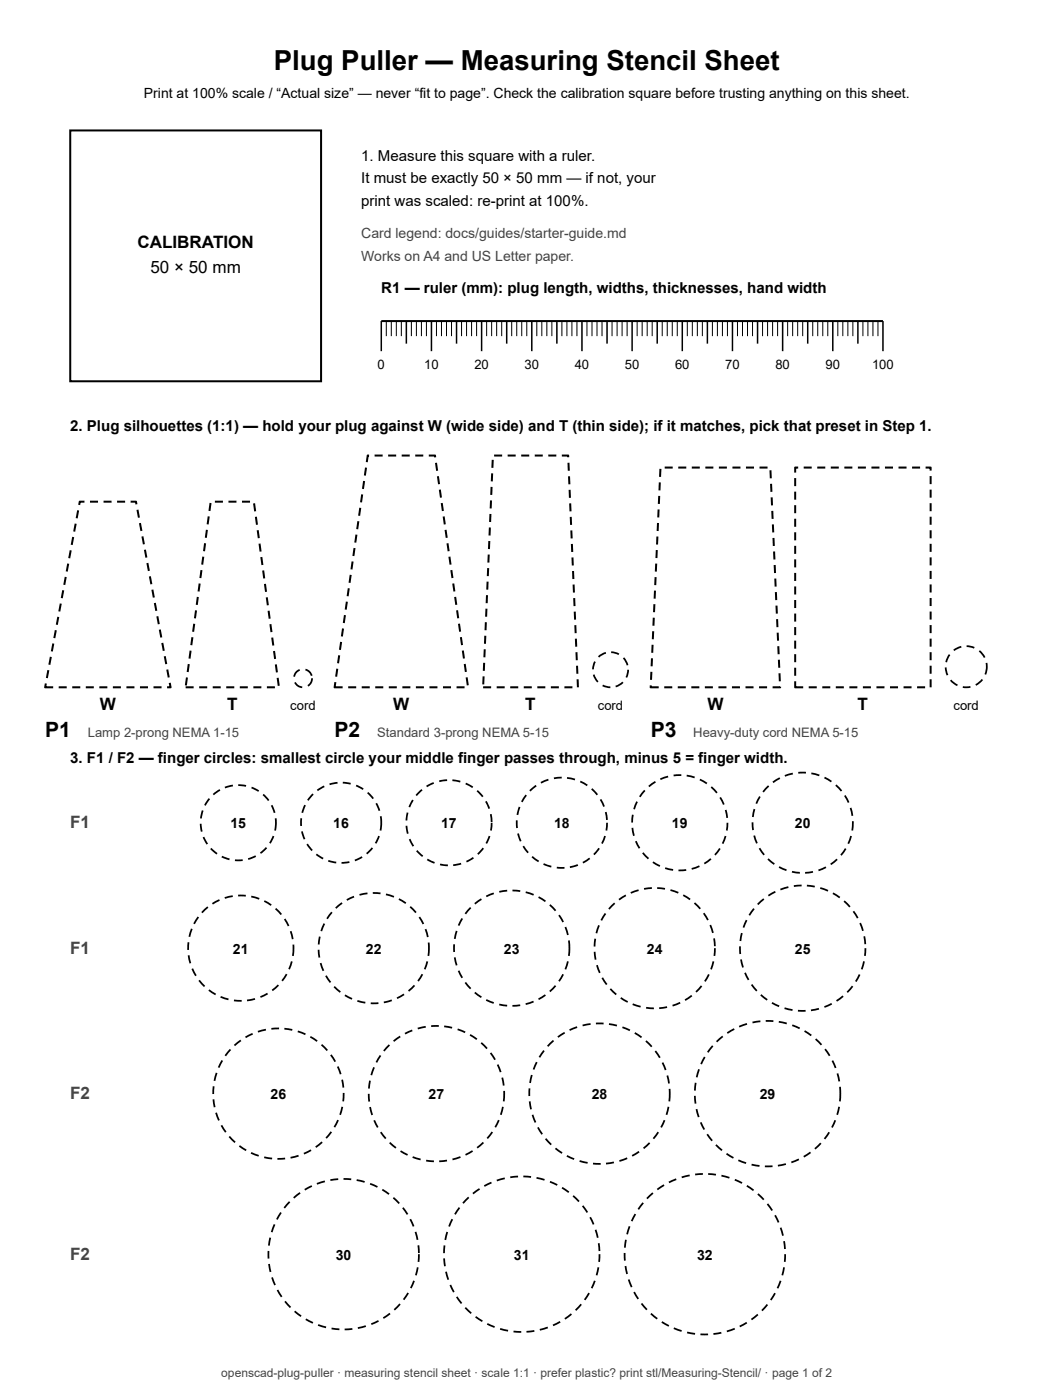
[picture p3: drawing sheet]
<svg xmlns="http://www.w3.org/2000/svg" width="210mm" height="279mm" viewBox="0 0 210 279" stroke-linecap="round" stroke-linejoin="round" font-family="sans-serif">
<path d="M14 26h50v50h-50zM76 64h100" fill="none" stroke="#000" stroke-width=".4"/>
<g fill="none" stroke="#000" stroke-width=".3">
<path d="M76 64v6M81 64v4.5M86 64v6M91 64v4.5M96 64v6M101 64v4.5M106 64v6M111 64v4.5M116 64v6M121 64v4.5M126 64v6M131 64v4.5"/>
<path d="M136 64v6M141 64v4.5M146 64v6M151 64v4.5M156 64v6M161 64v4.5M166 64v6M171 64v4.5M176 64v6"/>
</g>
<g fill="none" stroke="#000" stroke-width=".2">
<path d="M77 64v3M78 64v3M79 64v3M80 64v3M82 64v3M83 64v3M84 64v3M85 64v3M87 64v3M88 64v3M89 64v3M90 64v3"/>
<path d="M92 64v3M93 64v3M94 64v3M95 64v3M97 64v3M98 64v3M99 64v3M100 64v3M102 64v3M103 64v3M104 64v3M105 64v3"/>
<path d="M107 64v3M108 64v3M109 64v3M110 64v3M112 64v3M113 64v3M114 64v3M115 64v3M117 64v3M118 64v3M119 64v3M120 64v3"/>
<path d="M122 64v3M123 64v3M124 64v3M125 64v3M127 64v3M128 64v3M129 64v3M130 64v3M132 64v3M133 64v3M134 64v3M135 64v3"/>
<path d="M137 64v3M138 64v3M139 64v3M140 64v3M142 64v3M143 64v3M144 64v3M145 64v3M147 64v3M148 64v3M149 64v3M150 64v3"/>
<path d="M152 64v3M153 64v3M154 64v3M155 64v3M157 64v3M158 64v3M159 64v3M160 64v3M162 64v3M163 64v3M164 64v3M165 64v3"/>
<path d="M167 64v3M168 64v3M169 64v3M170 64v3M172 64v3M173 64v3M174 64v3M175 64v3"/>
</g>
<g fill="#000">
<path d="M11.7 136.8h1.6v.4h-1.6zM14.4 136.8h1.6v.4h-1.6zM17.1 136.8h1.6v.4h-1.6zM19.8 136.8h1.6v.4h-1.6zM22.5 136.8h1.6v.4h-1.6zM25.2 136.8h1.6v.4h-1.6zM27.9 136.8h1.6v.4h-1.6zM30.6 136.8h1.6v.4h-1.6zM33.6 136.2l.4-.1 .2 .9-.1 .2h-.8v-.4h.7v.2h-.2zM33.1 133.5l.4-.1 .3 1.6-.4 .1zM32.6 130.8h.4l.3 1.5-.4 .1zM32.2 128.2l.3-.1 .3 1.6-.4 .1zM31.7 125.5h.4l.2 1.5-.3 .1zM31.2 122.9l.4-.1 .2 1.6-.3 .1zM30.7 120.2h.4l.3 1.5-.4 .1zM30.2 117.6l.4-.1 .3 1.6h-.4zM29.7 114.9l.4-.1 .3 1.6-.4 .1zM29.2 112.3l.4-.1 .3 1.6h-.4zM28.7 109.6l.4-.1 .3 1.6-.4 .1zM28.2 107l.4-.1 .3 1.6h-.4zM27.7 104.3l.4-.1 .3 1.6-.4 .1zM27.2 101.6h.4l.3 1.5-.4 .1zM26 99.8h1.2l.2 .7-.4 .1-.1-.6h.2v.2h-1.1zM23.3 99.8h1.6v.4h-1.6zM20.6 99.8h1.6v.4h-1.6zM17.9 99.8h1.6v.4h-1.6zM15.8 99.8h1v.4h-.9v-.2h.2l-.1 .7-.4-.1zM15.4 101.7l.4 .1-.3 1.5h-.4zM14.9 104.3l.4 .1-.3 1.6-.4-.1zM14.4 107l.4 .1-.3 1.6-.4-.1zM13.9 109.7h.4l-.3 1.6-.4-.1zM13.4 112.3l.4 .1-.3 1.6-.4-.1zM12.9 115h.4l-.3 1.6-.4-.1zM12.4 117.6l.4 .1-.3 1.6-.4-.1zM11.9 120.3h.4l-.3 1.6-.4-.1zM11.4 122.9l.4 .1-.3 1.6-.4-.1zM10.9 125.6l.4 .1-.3 1.5h-.4zM10.4 128.2l.4 .1-.3 1.6-.4-.1zM9.9 130.9l.4 .1-.3 1.5h-.4zM9.4 133.5l.4 .1-.3 1.6-.4-.1zM8.9 136.2l.4 .1-.1 .7h-.2v-.2h1.6v.4h-1.7z"/>
<path d="M39.7 136.8h1.6v.4h-1.6zM42.4 136.8h1.6v.4h-1.6zM45.1 136.8h1.6v.4h-1.6zM47.8 136.8h1.6v.4h-1.6zM50.5 136.8h1.6v.4h-1.6zM53.2 136.8h1.6v.4h-1.6zM55.1 135.1h.4l.3 1.6h-.4zM54.8 132.5l.4-.1 .2 1.6-.4 .1zM54.4 129.8l.4-.1 .2 1.6-.4 .1zM54.1 127.1h.4l.2 1.5-.4 .1zM53.7 124.4h.4l.2 1.6h-.4zM53.3 121.8l.4-.1 .2 1.6-.3 .1zM53 119.1l.4-.1 .2 1.6-.4 .1zM52.6 116.4h.4l.2 1.5-.4 .1zM52.3 113.7h.4l.2 1.6h-.4zM51.9 111.1l.4-.1 .2 1.6h-.4zM51.5 108.4l.4-.1 .2 1.6-.4 .1zM51.2 105.7h.4l.2 1.5-.4 .1zM50.8 103h.4l.2 1.6h-.4zM50.4 100.4l.4-.1 .3 1.6h-.4zM48.2 99.8h1.6v.4h-1.6zM45.5 99.8h1.6v.4h-1.6zM42.8 99.8h1.6v.4h-1.6zM41.8 100.2l.4 .1-.3 1.6-.3-.1zM41.4 102.9l.4 .1-.2 1.5h-.4zM41 105.6h.4l-.2 1.6h-.4zM40.7 108.3h.4l-.2 1.6-.4-.1zM40.3 110.9l.4 .1-.2 1.6-.4-.1zM40 113.6l.4 .1-.3 1.6-.4-.1zM39.6 116.3h.4l-.2 1.6h-.4zM39.2 119h.4l-.2 1.6-.4-.1zM38.9 121.6l.4 .1-.2 1.6-.4-.1zM38.5 124.3l.4 .1-.2 1.6-.4-.1zM38.2 127h.3l-.2 1.6h-.4zM37.8 129.7h.4l-.2 1.6h-.4zM37.4 132.3l.4 .1-.2 1.6-.4-.1zM37.1 135l.4 .1-.3 1.6-.3-.1zM37 136.8h1.6v.4h-1.6z"/>
<path d="M58.6 136.1l.4-.2a1.53 1.53 0 0 0 1.3 .9l-.1 .4a1.87 1.87 0 0 1-1.6-1.1zM59 133.8l.7-.4 .1 .3a1.53 1.53 0 0 0-1 1.2h-.3zM60.9 133.3a1.86 1.86 0 0 1 1.4 1.4h-.3a1.53 1.53 0 0 0-1.2-1.1zM62 135.2h.4a1.87 1.87 0 0 1-.9 1.7l-.2-.3a1.53 1.53 0 0 0 .7-1.4z"/>
<path d="M69.4 136.8h1.6v.4h-1.6zM72.1 136.8h1.6v.4h-1.6zM74.8 136.8h1.6v.4h-1.6zM77.5 136.8h1.6v.4h-1.6zM80.2 136.8h1.6v.4h-1.6zM82.9 136.8h1.6v.4h-1.6zM85.6 136.8h1.6v.4h-1.6zM88.3 136.8h1.6v.4h-1.6zM91 136.8h1.6v.4h-1.6zM92.8 135h.4l.2 1.6h-.4zM92.4 132.4l.4-.1 .3 1.6-.4 .1zM92.1 129.7l.3-.1 .3 1.6-.4 .1zM91.7 127h.4l.2 1.6h-.4zM91.3 124.4l.4-.1 .2 1.6h-.4zM90.9 121.7l.4-.1 .2 1.6-.4 .1zM90.5 119h.4l.2 1.5-.3 .1zM90.1 116.3h.4l.3 1.6h-.4zM89.8 113.7l.4-.1 .2 1.6h-.4zM89.4 111l.4-.1 .2 1.6-.4 .1zM89 108.3h.4l.2 1.5-.4 .1zM88.6 105.6h.4l.2 1.6h-.4zM88.2 103l.4-.1 .3 1.6-.4 .1zM87.9 100.3l.3-.1 .3 1.6-.4 .1zM87.5 97.6h.4l.2 1.6h-.4zM87.1 95l.4-.1 .2 1.6h-.4zM86.7 92.3l.4-.1 .2 1.6-.4 .1zM85.5 90.6h1.3l.1 .5-.3 .1-.1-.4h.2v.2h-1.2zM82.8 90.6h1.6v.4h-1.6zM80.1 90.6h1.6v.4h-1.6zM77.4 90.6h1.6v.4h-1.6zM74.7 90.6h1.6v.4h-1.6zM73.2 90.6h.4v.4h-.3v-.2h.2l-.2 1.3h-.4zM72.8 93.2h.4l-.3 1.6h-.4zM72.4 95.9h.4l-.3 1.6-.4-.1zM72 98.5l.4 .1-.2 1.6-.4-.1zM71.6 101.2l.4 .1-.2 1.5h-.4zM71.2 103.9h.4l-.2 1.6h-.4zM70.8 106.5l.4 .1-.2 1.6-.4-.1zM70.5 109.2l.4 .1-.3 1.6-.4-.1zM70.1 111.9h.4l-.2 1.6h-.4zM69.7 114.6h.4l-.2 1.6-.4-.1zM69.3 117.2l.4 .1-.2 1.6-.4-.1zM68.9 119.9l.4 .1-.2 1.5h-.4zM68.6 122.6h.4l-.3 1.6h-.4zM68.2 125.3h.4l-.3 1.6-.4-.1zM67.8 127.9l.4 .1-.2 1.6-.4-.1zM67.4 130.6l.4 .1-.2 1.5h-.4zM67 133.3h.4l-.2 1.6h-.4zM66.6 135.9l.4 .1-.1 1h-.2v-.2h1.6v.4h-1.7l-.1-.2z"/>
<path d="M99 136.8h1.6v.4h-1.6zM101.7 136.8h1.6v.4h-1.6zM104.4 136.8h1.6v.4h-1.6zM107.1 136.8h1.6v.4h-1.6zM109.8 136.8h1.6v.4h-1.6zM112.5 136.8h1.6v.4h-1.6zM114.9 135.4h.4l.1 1.6h-.4zM114.8 132.7h.4l.1 1.6h-.4zM114.7 130h.4l.1 1.6h-.4zM114.6 127.3h.4l.1 1.6h-.4zM114.5 124.6h.4v1.6h-.4zM114.4 121.9h.4v1.6h-.4zM114.2 119.2h.4l.1 1.6h-.4zM114.1 116.5h.4l.1 1.6h-.4zM114 113.8h.4l.1 1.6h-.4zM113.9 111.1h.4l.1 1.6h-.4zM113.8 108.4h.4l.1 1.6h-.4zM113.7 105.7h.4v1.6h-.4zM113.6 103h.4v1.6h-.4zM113.5 100.3h.4v1.6h-.4zM113.3 97.6h.4l.1 1.6h-.4zM113.2 94.9h.4l.1 1.6h-.4zM113.1 92.2h.4l.1 1.6h-.4zM112 90.6h1.3l.2 .5h-.4l-.1-.3h.2v.2h-1.2zM109.3 90.6h1.6v.4h-1.6zM106.6 90.6h1.6v.4h-1.6zM103.9 90.6h1.6v.4h-1.6zM101.2 90.6h1.6v.4h-1.6zM98.5 90.6h1.6v.4h-1.6zM98 91.6l.4 .1-.1 1.6-.4-.1zM97.9 94.3l.4 .1-.1 1.6-.4-.1zM97.8 97l.4 .1-.1 1.6-.4-.1zM97.7 99.7l.4 .1-.1 1.6-.4-.1zM97.6 102.4l.4 .1-.1 1.6-.4-.1zM97.4 105.1l.4 .1v1.6l-.4-.1zM97.3 107.8l.4 .1v1.6l-.4-.1zM97.2 110.5h.4l-.1 1.6h-.4zM97.1 113.2h.4l-.1 1.6h-.4zM97 115.9h.4l-.1 1.6h-.4zM96.9 118.6h.4l-.1 1.6h-.4zM96.8 121.3h.4l-.1 1.6h-.4zM96.6 124h.4v1.6h-.4zM96.5 126.7h.4v1.6h-.4zM96.4 129.4h.4v1.6h-.4zM96.3 132.1h.4l-.1 1.6h-.4zM96.2 134.8h.4l-.1 1.6h-.4zM96.3 136.8h1.6v.4h-1.6z"/>
<path d="M122.7 136.7l1.3-.8 .3 .2-.9 .6-.6 .3zM120.2 136.5l1.5 .3v.4l-1.7-.4zM118.2 134.5l.3-.1 .8 1.4-.3 .2-.6-.8zM118.4 131.8l.3 .2-.3 1.4h-.4zM119.2 130.8l.5-.4 1-.4 .1 .3-1.4 .8zM121.8 129.8l1.6 .5-.1 .3-1.5-.4zM124.2 131.3l.2-.3 .6 .9 .3 .7-.4 .1zM125 133.5h.4l-.4 1.6-.3-.1z"/>
<path d="M132.4 136.8h1.6v.4h-1.6zM135.1 136.8h1.6v.4h-1.6zM137.8 136.8h1.6v.4h-1.6zM140.5 136.8h1.6v.4h-1.6zM143.2 136.8h1.6v.4h-1.6zM145.9 136.8h1.6v.4h-1.6zM148.6 136.8h1.6v.4h-1.6zM151.3 136.8h1.6v.4h-1.6zM154 136.8h1.5v.2h-.2l.4-.1v.1l-.2 .2h-1.5zM155.2 134.2h.4v1.6h-.4zM155.1 131.5h.4v1.6h-.4zM154.9 128.8h.4l.1 1.6h-.4zM154.8 126.1h.4l.1 1.6h-.4zM154.7 123.4h.4l.1 1.6h-.4zM154.6 120.7h.4v1.6h-.4zM154.5 118h.4v1.6h-.4zM154.3 115.3h.4l.1 1.6h-.4zM154.2 112.6h.4l.1 1.6h-.4zM154.1 109.9h.4l.1 1.6h-.4zM154 107.2h.4v1.6h-.4zM153.9 104.5h.4v1.6h-.4zM153.7 101.8h.4l.1 1.6h-.4zM153.6 99.1h.4l.1 1.6h-.4zM153.5 96.4h.4l.1 1.6h-.4zM153.4 93.8l.4-.1v1.6l-.4 .1zM151.4 93h1.6v.4h-1.6zM148.7 93h1.6v.4h-1.6zM146 93h1.6v.4h-1.6zM143.3 93h1.6v.4h-1.6zM140.6 93h1.6v.4h-1.6zM137.9 93h1.6v.4h-1.6zM135.2 93h1.6v.4h-1.6zM132.5 93h1.6v.4h-1.6zM131.4 93.4l.4 .1v1.6l-.4-.1zM131.3 96.1l.4 .1-.1 1.6-.4-.1zM131.2 98.8l.4 .1-.1 1.6-.4-.1zM131.1 101.5l.4 .1-.1 1.6-.4-.1zM131 104.2l.4 .1-.1 1.6-.4-.1zM130.8 106.9l.4 .1v1.6l-.4-.1zM130.7 109.6h.4l-.1 1.6h-.4zM130.6 112.3h.4l-.1 1.6h-.4zM130.5 115h.4l-.1 1.6h-.4zM130.4 117.7h.4l-.1 1.6h-.4zM130.2 120.4h.4v1.6h-.4zM130.1 123.1h.4l-.1 1.6h-.4zM130 125.8h.4l-.1 1.6h-.4zM129.9 128.5h.4l-.1 1.6h-.4zM129.8 131.2h.4l-.1 1.6h-.4zM129.6 133.9h.4v1.6h-.4zM129.5 136.6h.4v.4h-.2v-.2h1.6v.4h-1.7z"/>
<path d="M161.2 136.8h1.6v.4h-1.6zM163.9 136.8h1.6v.4h-1.6zM166.6 136.8h1.6v.4h-1.6zM169.3 136.8h1.6v.4h-1.6zM172 136.8h1.6v.4h-1.6zM174.7 136.8h1.6v.4h-1.6zM177.4 136.8h1.6v.4h-1.6zM180.1 136.8h1.6v.4h-1.6zM182.8 136.8h1.6v.4h-1.6zM185.3 135.4h.4v1.6h-.4zM185.3 132.7h.4v1.6h-.4zM185.3 130h.4v1.6h-.4zM185.3 127.3h.4v1.6h-.4zM185.3 124.6h.4v1.6h-.4zM185.3 121.9h.4v1.6h-.4zM185.3 119.2h.4v1.6h-.4zM185.3 116.5h.4v1.6h-.4zM185.3 113.8h.4v1.6h-.4zM185.3 111.1h.4v1.6h-.4zM185.3 108.4h.4v1.6h-.4zM185.3 105.7h.4v1.6h-.4zM185.3 103h.4v1.6h-.4zM185.3 100.3h.4v1.6h-.4zM185.3 97.6h.4v1.6h-.4zM185.3 94.9h.4v1.6h-.4zM184.5 93h1.1l.1 .8h-.4v-.6h.2v.2h-1zM181.8 93h1.6v.4h-1.6zM179.1 93h1.6v.4h-1.6zM176.4 93h1.6v.4h-1.6zM173.7 93h1.6v.4h-1.6zM171 93h1.6v.4h-1.6zM168.3 93h1.6v.4h-1.6zM165.6 93h1.6v.4h-1.6zM162.9 93h1.6v.4h-1.6zM160.2 93h1.6v.4h-1.6zM158.4 93.1l.7-.1v.4h-.6v-.2h.2v1h-.4zM158.3 95.3h.4v1.6h-.4zM158.3 98h.4v1.6h-.4zM158.3 100.7h.4v1.6h-.4zM158.3 103.4h.4v1.6h-.4zM158.3 106.1h.4v1.6h-.4zM158.3 108.8h.4v1.6h-.4zM158.3 111.5h.4v1.6h-.4zM158.3 114.2h.4v1.6h-.4zM158.3 116.9h.4v1.6h-.4zM158.3 119.6h.4v1.6h-.4zM158.3 122.3h.4v1.6h-.4zM158.3 125h.4v1.6h-.4zM158.3 127.7h.4v1.6h-.4zM158.3 130.4h.4v1.6h-.4zM158.3 133.1h.4v1.6h-.4zM158.3 135.8h.4v1.2h-.2v-.2h1.6v.4l-1.7-.1z"/>
<path d="M194.4 136.4l1.3-1.1 .2 .3-1.3 1.1zM191.9 136.8l1.5-.1 .1 .4h-1.6zM189.4 135.7l.2-.2 1.3 .9-.1 .4zM188.3 133h.4l.3 1.5-.3 .2zM189.1 130.4l.3 .2-.6 1.4h-.4zM190 129.5l1.6-.8 .1 .4-1.5 .7zM192.7 128.6l1.6 .4-.2 .3-1.4-.3zM195.3 129.6l1.1 1.4-.3 .1-1-1.2zM196.5 132.2l.3-.1 .1 .5-.1 1.1-.2 .8-.4-.1 .3-1.1z"/>
<path d="M54.4 166.6l.3 .1-.8 1.5-.3-.2zM51.8 169.9l1.2-1.1 .2 .3-1.2 1.1zM49.4 171.1l1.5-.6 .2 .3-1.6 .6zM46.8 171.3h1.6v.3h-1.6zM44.3 170.6l1.5 .5-.1 .4-1.6-.6zM41.9 169.2l.3-.2 1.2 1-.2 .3zM40.4 166.9l.3-.1 .8 1.4-.3 .2zM39.8 164.2h.4l.2 1.5-.4 .1zM40.2 161.5l.4 .1-.4 1.6-.3-.1zM41.6 159.1l.3 .2-.9 1.3-.3-.1zM42.4 158.3l1.4-1 .1 .3-1.3 .9zM44.8 156.8l1.6-.4v.4l-1.5 .4zM47.5 156.3l1.6 .2-.1 .3-1.5-.1zM50.2 156.8l1.5 .7-.2 .3-1.4-.7zM52.6 158.2l1.1 1.3-.3 .2-1.1-1.2zM54 160.6l.3-.2 .6 1.6-.3 .1zM54.8 163.1h.3l.1 .3-.2 2.2-.3-.1z"/>
<path d="M75.4 166.6l.3 .1-.7 1.5-.3-.2zM74.1 168.9l.3 .2-1.2 1.2-.2-.3zM70.7 171.4l1.4-.7 .2 .3-1.5 .7zM68.1 171.8l1.5-.1 .1 .3-1.6 .2zM65.5 171.4l1.5 .4v.3l-1.6-.4zM63.2 170.1l1.3 .9-.2 .3-1.4-.9zM61.1 168.3l.3-.1 .9 1.2-.2 .3zM60 165.8l.4-.1 .5 1.5-.4 .2zM59.9 163.1h.3v1.5l-.3 .1zM60.7 160.4l.3 .2-.6 1.5-.3-.1zM62.3 158.2l.2 .2-1 1.2-.3-.2zM63.2 157.4l1.4-.8 .1 .3-1.3 .8zM65.6 156.2l1.7-.3v.3l-1.6 .3zM68.3 155.8l1.6 .3v.3l-1.6-.2zM71.1 156.4l1.4 .8-.2 .3-1.4-.8zM73.4 157.9l1.1 1.2-.2 .2-1.1-1.2zM74.8 160.2l.3-.2 .7 1.6-.3 .1zM75.7 162.7h.4v.3l.1 1.4-.2 1.2-.3-.1 .1-1.5z"/>
<path d="M97.4 166.6l.3 .1-.6 1.5-.3-.2zM96.2 169l.3 .2-1.1 1.2-.3-.3zM92.9 171.6l1.4-.8 .2 .3-1.5 .8zM90.3 172.3l1.6-.3 .1 .3-1.7 .3zM87.7 172.1l1.6 .2v.4l-1.6-.2zM85.3 171.2l1.4 .6-.1 .4-1.5-.7zM82.9 169.7l.3-.3 1.2 1.1-.3 .3zM81.5 167.3l.3-.1 .7 1.4-.2 .2zM80.8 164.6h.4l.3 1.5-.4 .1zM81.1 161.9l.3 .1-.2 1.6-.4-.1zM82.2 159.4l.3 .2-.7 1.4-.4-.2zM83.4 157.8l.6-.5 .2 .3-1.1 1.1-.3-.2zM84.9 156.6l1.5-.7 .1 .3-1.4 .7zM87.5 155.6l1.6-.3v.4l-1.5 .2zM90.2 155.4l1.6 .2-.1 .4-1.5-.3zM92.9 156l1.4 .8-.2 .3-1.3-.8zM95.2 157.5l1.2 1.2-.3 .2-1.1-1.2zM96.7 159.8l.3-.2 .7 1.5-.3 .1zM97.7 162.3l.3-.1 .2 1.6h-.4zM97.8 164h.4l-.2 1.6-.3-.1z"/>
<path d="M120.4 166.6l.4 .1-.7 1.5-.3-.1zM119.3 169l.3 .2-1.1 1.3-.2-.3zM116.1 171.8l1.3-.8 .2 .2-1.3 .9zM113.6 172.7l1.5-.4 .1 .3-1.6 .4zM111 172.8h1.5v.4l-1.5-.1zM108.4 172.1l1.5 .5v.3l-1.6-.5zM106.2 170.6l1.3 1-.2 .3-1.4-1zM104.2 168.8l.3-.2 .9 1.3-.3 .2zM103.1 166.2l.3-.1 .6 1.5-.4 .2zM102.8 163.5h.4v1.5l-.3 .1zM103.4 160.8l.3 .1-.4 1.6-.3-.1zM104.7 158.4l.3 .2-.8 1.3-.3-.1zM105.5 157.5l1.3-1 .2 .2-1.3 1.1zM107.7 155.9l1.6-.7 .1 .4-1.5 .6zM110.4 155l1.6-.2v.4l-1.6 .1zM113 154.9l1.7 .3-.1 .4-1.6-.4zM115.7 155.6l1.5 .8-.2 .3-1.4-.8zM118.1 157.1l1.1 1.2-.3 .2-1.1-1.1zM119.5 159.4l.3-.1 .8 1.4-.4 .1zM120.6 161.9l.3-.1 .3 1.6-.4 .1zM120.8 164h.4l-.2 1.6-.3-.1z"/>
<path d="M144.5 166.6l.3 .1-.6 1.5-.3-.1zM143.3 169l.3 .2-1 1.3-.2-.2zM140.3 172l1.3-.9 .2 .2-1.3 1zM137.8 173l1.5-.5 .2 .3-1.6 .6zM135.2 173.3l1.6-.1v.4l-1.6 .1zM132.6 172.9l1.6 .3-.1 .4-1.6-.4zM130.2 171.7l1.4 .8-.1 .3-1.5-.8zM128 170.1l.3-.2 1.1 1.1-.3 .3zM126.6 167.7l.3-.1 .7 1.4-.3 .2zM125.9 165h.3l.3 1.5-.3 .1zM126 162.4h.3l-.1 1.6h-.4zM126.8 159.7l.3 .2-.5 1.5-.4-.1zM128.4 157.4l.2 .3-.9 1.2-.3-.2zM129.2 156.6l1.4-.9 .1 .3-1.3 .9zM131.5 155.2l1.6-.6 .1 .4-1.5 .5zM134.2 154.4l1.6-.1v.4l-1.5 .1zM136.9 154.4l1.6 .4-.1 .3-1.6-.3zM139.6 155.2l1.4 .8-.2 .3-1.4-.8zM141.9 156.7l1.1 1.2-.2 .3-1.1-1.2zM143.4 159l.3-.1 .7 1.4-.3 .1zM144.5 161.5l.3-.1 .3 1.6-.3 .1zM144.8 164h.4l-.2 1.6-.3-.1z"/>
<path d="M169.5 166.6l.3 .1-.6 1.6-.3-.2zM168.4 169.1l.3 .1-.9 1.4-.3-.2zM165.5 172.2l1.2-1 .3 .2-1.3 1zM163.1 173.3l1.4-.6 .2 .3-1.5 .7zM160.5 173.8l1.5-.2 .1 .4-1.6 .2zM157.9 173.6l1.5 .2v.4l-1.6-.3zM155.4 172.7l1.4 .6-.1 .3-1.5-.6zM153.2 171.1l1.2 1-.2 .3-1.2-1.1zM151.2 169.2l.3-.2 .9 1.3-.2 .2zM150.2 166.6l.3-.1 .5 1.5-.3 .2zM149.8 163.9h.4l.1 1.5-.4 .1zM150.2 161.2l.3 .1-.3 1.6-.3-.1zM151.3 158.7l.3 .2-.7 1.4-.3-.2zM152.8 156.8l.3-.3 .2 .3-1.1 1.2-.2-.2zM154 155.8l1.4-.9 .1 .4-1.3 .8zM156.4 154.5l1.6-.5 .1 .4-1.6 .4zM159.1 153.9l1.6-.1-.1 .4h-1.5zM161.8 154l1.6 .4-.1 .3-1.6-.4zM164.4 154.8l1.4 .9-.2 .2-1.3-.8zM166.7 156.4l1.2 1.2-.3 .2-1.1-1.2zM168.2 158.7l.3-.2 .8 1.4-.3 .1zM169.4 161.1l.3-.1 .4 1.6h-.4zM169.8 163.7h.4l-.2 1.9-.3-.1z"/>
<path d="M58 191.6l.3 .1-.5 1.6-.3-.2zM57 194.1l.3 .2-.9 1.3-.3-.2zM54.2 197.3l1.2-1.1 .2 .3-1.2 1.1zM51.8 198.6l1.4-.7 .2 .3-1.4 .7zM49.2 199.3l1.6-.4 .1 .4-1.6 .3zM46.7 199.2l1.5 .1v.4l-1.6-.1zM44 198.5l1.6 .5-.1 .4-1.6-.5zM41.7 197.2l1.4 .9-.2 .3-1.4-.9zM39.5 195.5l.3-.2 1.1 1.2-.2 .3zM38.2 193.1l.3-.1 .7 1.4-.3 .2zM37.4 190.4h.4l.3 1.6-.3 .1zM37.4 187.8h.3v1.5l-.4 .1zM38.1 185.1l.3 .1-.5 1.6-.3-.1zM39.4 182.7l.3 .2-.9 1.3-.3-.1zM40.4 181.5l.9-.8 .2 .2-1.1 1.1-.3-.2zM42.2 180l1.5-.8 .1 .4-1.4 .7zM44.7 178.8l1.7-.4v.4l-1.5 .4zM47.5 178.3l1.5 .1v.3h-1.5zM50.1 178.5l1.6 .5-.1 .3-1.6-.4zM52.8 179.4l1.4 .9-.2 .3-1.4-.8zM55.1 181l1.1 1.2-.3 .2-1.1-1.2zM56.6 183.3l.3-.2 .8 1.4-.3 .2zM57.8 185.7l.3-.1 .4 1.6h-.3zM58.3 188.3h.3v2.3l-.4-.1z"/>
<path d="M85 191.6l.3 .1-.5 1.6-.3-.2zM84 194.1l.3 .2-.8 1.4-.3-.2zM81.3 197.4l1.2-1.1 .2 .2-1.2 1.2zM79.1 198.8l1.3-.7 .2 .2-1.4 .8zM76.5 199.6l1.5-.4 .2 .4-1.7 .4zM73.9 199.8h1.5v.3l-1.5 .1zM71.3 199.3l1.5 .4v.3l-1.6-.3zM68.8 198.2l1.4 .7-.1 .4-1.4-.8zM66.5 196.8l.2-.3 1.2 1.1-.2 .3zM64.8 194.6l.3-.2 .9 1.3-.3 .2zM63.7 192l.4-.1 .5 1.5-.3 .2zM63.3 189.3h.4l.1 1.5-.3 .1zM63.6 186.7h.3l-.2 1.6h-.4zM64.5 184l.3 .2-.6 1.5-.3-.2zM66 181.7l.3 .2-1 1.3-.3-.2zM66.8 180.9l1.3-1.1 .2 .3-1.3 1zM69 179.2l1.5-.6 .1 .3-1.4 .7zM71.6 178.2l1.6-.3 .1 .3-1.6 .3zM74.3 177.8l1.6 .1-.1 .4-1.5-.1zM77 178.1l1.6 .5-.1 .3-1.6-.5zM79.6 179.1l1.4 .8-.2 .3-1.4-.8zM81.9 180.6l1.1 1.2-.2 .2-1.1-1.1zM83.4 182.9l.3-.2 .8 1.4-.3 .2zM84.7 185.3l.3-.2 .4 1.7h-.3zM85.3 187.9h.3v2.7l-.4-.1z"/>
<path d="M113 191.6l.4 .1-.5 1.6-.4-.1zM112.1 194.1l.3 .2-.8 1.4-.3-.2zM110.6 196.4l.3 .2-1.2 1.2-.2-.3zM107.3 199l1.3-.8 .2 .3-1.4 .8zM104.7 200l1.6-.5 .1 .3-1.6 .5zM102.1 200.3l1.6-.1v.3l-1.6 .2zM99.5 200.1l1.6 .2v.3l-1.6-.2zM97 199.2l1.5 .6-.1 .3-1.6-.6zM94.7 197.7l1.3 .9-.1 .3-1.4-.9zM92.6 195.9l.3-.2 1 1.3-.2 .2zM91.3 193.6l.3-.2 .7 1.4-.3 .2zM90.5 190.9l.3-.1 .4 1.6-.3 .1zM90.3 188.2h.4v1.5l-.4 .1zM90.9 185.5l.3 .1-.4 1.6-.3-.1zM92 183l.3 .2-.7 1.4-.3-.2zM93.7 180.8l.2 .2-1 1.3-.3-.2zM94.5 180l1.4-.9 .2 .3-1.3 .9zM96.8 178.5l1.6-.6 .1 .3-1.5 .6zM99.5 177.6l1.6-.2v.3l-1.5 .2zM102.1 177.3l1.6 .2v.3l-1.6-.1zM104.8 177.7l1.6 .5-.1 .3-1.6-.5zM107.4 178.7l1.4 .8-.2 .3-1.3-.8zM109.7 180.2l1.2 1.2-.3 .2-1.1-1.1zM111.3 182.5l.3-.2 .8 1.4-.3 .2zM112.5 184.8l.4-.1 .5 1.6-.4 .1zM113.2 187.5l.4-.1v.4v2.8l-.4-.1 .1-1.5z"/>
<path d="M142 191.6l.4 .1-.5 1.6-.3-.1zM141.1 194.2l.4 .1-.9 1.4-.2-.2zM139.7 196.4l.3 .2-1.1 1.3-.3-.3zM136.5 199.2l1.3-.9 .2 .3-1.4 .9zM134 200.3l1.5-.6 .2 .3-1.6 .6zM131.4 200.8l1.5-.2 .1 .3-1.6 .2zM128.8 200.7l1.5 .1v.4l-1.5-.2zM126.2 200l1.5 .5v.3l-1.7-.5zM123.8 198.8l1.4 .8-.2 .3-1.4-.8zM121.5 197.2l.3-.2 1.1 1.1-.2 .3zM119.9 195l.3-.2 .9 1.3-.3 .3zM118.8 192.4l.4-.1 .5 1.6-.3 .1zM118.3 189.7h.4l.2 1.6h-.4zM118.5 187.1h.3l-.1 1.6h-.4zM119.2 184.4l.4 .1-.6 1.6-.3-.1zM120.5 182l.3 .2-.8 1.3-.3-.1zM121.8 180.5l.6-.6 .2 .3-1.1 1.1-.3-.2zM123.3 179.2l1.4-.9 .1 .3-1.3 .9zM125.7 177.8l1.5-.5 .1 .3-1.5 .5zM128.3 177l1.6-.2v.4l-1.5 .2zM131 176.8l1.6 .2-.1 .3-1.5-.1zM133.7 177.2l1.6 .6-.2 .3-1.5-.5zM136.3 178.3l1.4 .8-.3 .3-1.3-.8zM138.5 179.9l1.2 1.1-.3 .3-1.1-1.2zM140.1 182.1l.3-.2 .9 1.4-.3 .2zM141.4 184.5l.3-.2 .6 1.6-.4 .1zM142.2 187.1l.3-.1 .2 1.6h-.4zM142.3 189h.4l-.1 1.6-.4-.1z"/>
<path d="M172 191.6l.4 .1-.5 1.6-.3-.1zM171.2 194.2l.3 .1-.8 1.4-.3-.1zM169.8 196.5l.3 .2-1.1 1.2-.2-.2zM166.6 199.4l1.3-1 .3 .3-1.4 1zM164.3 200.6l1.4-.7 .2 .3-1.5 .7zM161.6 201.2l1.6-.3 .1 .3-1.6 .4zM159.1 201.3h1.5v.4l-1.6-.1zM156.4 200.8l1.6 .4-.1 .3-1.6-.4zM154 199.7l1.4 .7-.2 .3-1.4-.7zM151.8 198.2l1.2 1-.2 .3-1.3-1.1zM149.7 196.4l.3-.2 1 1.2-.3 .2zM148.3 194l.4-.2 .7 1.4-.3 .2zM147.5 191.3l.4-.1 .4 1.6-.4 .1zM147.3 188.6h.4v1.6h-.3zM147.7 185.9l.3 .1-.2 1.6h-.4zM148.7 183.3l.3 .2-.6 1.5-.4-.2zM150.2 181l.2 .2-.9 1.3-.3-.1zM150.9 180.2l1.2-1.1 .3 .2-1.2 1.1zM153.1 178.4l1.4-.8 .1 .3-1.4 .8zM155.5 177.2l1.6-.5 .1 .3-1.6 .5zM158.2 176.5l1.6-.2v.4l-1.5 .1zM160.8 176.4l1.6 .2v.3l-1.6-.2zM163.5 176.8l1.6 .6-.1 .3-1.6-.5zM166.1 177.9l1.4 .9-.2 .3-1.4-.9zM168.4 179.5l1.1 1.2-.2 .2-1.2-1.2zM170 181.7l.2-.2 .9 1.4-.3 .2zM171.3 184.1l.3-.2 .6 1.6-.4 .1zM172.1 186.7l.3-.1 .2 1.6h-.3zM172.3 189h.4l-.1 1.6-.4-.1z"/>
<path d="M68.1 220.6l.3 .1-.4 1.6-.4-.1zM67.2 223.2l.3 .1-.7 1.5-.3-.2zM65.9 225.5l.3 .2-1.1 1.3-.2-.3zM62.8 228.5l1.3-1 .2 .3-1.3 1zM60.5 229.8l1.4-.7 .2 .3-1.5 .7zM57.9 230.6l1.6-.4 .1 .3-1.7 .4zM55.3 230.8h1.5l.1 .3-1.6 .1zM52.7 230.5l1.6 .3-.1 .3-1.6-.2zM50.1 229.6l1.5 .6-.1 .4-1.5-.6zM47.8 228.3l1.4 .8-.2 .3-1.4-.8zM45.6 226.7l.2-.3 1.2 1.2-.3 .2zM44 224.4l.3-.2 .8 1.4-.2 .2zM42.9 221.8l.3-.1 .6 1.6-.3 .1zM42.4 219.1h.3l.3 1.6h-.4zM42.4 216.5l.4 .1-.1 1.5h-.4zM43 213.8l.3 .1-.4 1.6-.3-.1zM44.2 211.3l.3 .2-.8 1.4-.3-.2zM45.8 209.1l.3 .2-1 1.3-.3-.2zM46.6 208.3l1.3-1.1 .2 .3-1.2 1zM48.8 206.6l1.5-.7 .1 .3-1.4 .7zM51.4 205.5l1.6-.4v.3l-1.5 .4zM54.1 204.9l1.5-.1v.4h-1.5zM56.7 204.9l1.6 .2-.1 .4-1.5-.3zM59.4 205.4l1.6 .6-.2 .3-1.5-.5zM61.9 206.5l1.4 .9-.2 .3-1.3-.9zM64.2 208.1l1.2 1.2-.3 .2-1.1-1.1zM65.8 210.4l.3-.2 .9 1.3-.3 .2zM67.2 212.7l.3-.2 .6 1.6-.4 .1zM68 215.3l.4-.1 .2 1.6h-.3zM68.3 217.9l.4-.1-.1 1.8-.4-.1z"/>
<path d="M100.1 220.6l.3 .1-.4 1.6-.3-.1zM99.3 223.2l.3 .1-.7 1.5-.3-.2zM98 225.5l.3 .2-1 1.3-.3-.2zM95 228.6l1.2-1 .3 .3-1.3 1zM92.7 230l1.4-.7 .2 .3-1.4 .8zM90.1 230.9l1.6-.4 .1 .3-1.6 .5zM87.5 231.3l1.6-.1v.3l-1.6 .2zM85 231.2l1.5 .1v.4l-1.6-.2zM82.3 230.5l1.6 .5-.1 .3-1.6-.5zM79.9 229.3l1.4 .8-.1 .3-1.5-.8zM77.8 227.6l1.2 1.1-.2 .3-1.2-1.1zM75.7 225.8l.3-.2 1 1.2-.2 .3zM74.4 223.4l.3-.2 .8 1.4-.4 .2zM73.6 220.7l.3-.1 .5 1.6-.4 .1zM73.3 218h.4l.1 1.6h-.4zM73.6 215.4h.3l-.2 1.6h-.3zM74.4 212.7l.3 .1-.5 1.6-.4-.1zM75.7 210.3l.3 .2-.8 1.3-.3-.1zM77.2 208.5l.3-.3 .2 .2-1 1.2-.3-.2zM78.3 207.4l1.4-1 .2 .3-1.3 1zM80.6 205.9l1.5-.7 .1 .4-1.4 .6zM83.2 204.9l1.6-.4 .1 .3-1.6 .4zM85.9 204.4l1.6-.1v.4h-1.5zM88.6 204.4l1.6 .3-.1 .3-1.6-.2zM91.3 205l1.5 .6-.2 .3-1.4-.6zM93.8 206.1l1.4 .9-.3 .3-1.3-.9zM96 207.7l1.2 1.2-.3 .2-1.1-1.1zM97.6 210l.3-.2 .9 1.3-.3 .2zM99 212.3l.3-.2 .7 1.5-.4 .2zM99.9 214.8h.4l.3 1.6h-.4zM100.3 217.5l.4-.1-.1 2.2-.4-.1z"/>
<path d="M133.1 220.6l.3 .1-.4 1.6-.3-.1zM132.3 223.2l.3 .2-.7 1.4-.3-.2zM131.1 225.6l.3 .2-1 1.3-.3-.2zM128.2 228.8l1.2-1.1 .2 .2-1.2 1.1zM125.9 230.2l1.4-.8 .2 .3-1.4 .9zM123.4 231.3l1.5-.6 .2 .3-1.6 .6zM120.8 231.8l1.5-.3 .1 .4-1.6 .2zM118.2 231.8h1.5v.4l-1.5-.1zM115.6 231.3l1.6 .3-.1 .4-1.6-.4zM113.1 230.2l1.4 .7-.1 .3-1.5-.7zM110.8 228.8l1.3 .9-.2 .3-1.3-1zM108.6 227.1l.3-.2 1.1 1.1-.2 .3zM107.1 224.8l.3-.2 .8 1.4-.3 .2zM106 222.3l.3-.1 .6 1.5-.3 .1zM105.4 219.6l.4-.1 .2 1.6-.3 .1zM105.4 216.9l.3 .1v1.5h-.4zM105.8 214.2l.4 .1-.4 1.6-.3-.1zM106.8 211.6l.3 .2-.6 1.4-.3-.1zM108.3 209.3l.3 .2-.9 1.3-.3-.1zM109.6 207.8l.6-.5 .2 .3-1.1 1.1-.3-.3zM111.1 206.6l1.4-.9 .1 .3-1.3 .9zM113.5 205.2l1.5-.6 .1 .3-1.5 .6zM116.1 204.2l1.6-.3v.4l-1.5 .3zM118.8 203.8h1.5v.4h-1.5zM121.4 204l1.6 .3-.1 .3-1.5-.3zM124.1 204.6l1.5 .6-.1 .3-1.5-.6zM126.6 205.7l1.4 .9-.2 .3-1.4-.9zM128.9 207.4l1.1 1.1-.2 .3-1.2-1.2zM130.5 209.6l.3-.2 .9 1.4-.3 .1zM131.9 211.9l.3-.2 .6 1.5-.3 .1zM132.9 214.4l.3-.1 .3 1.6-.3 .1zM133.3 217.1l.3-.1v2.6l-.4-.1z"/>
<path d="M167.1 220.6l.3 .1-.4 1.6-.3-.1zM166.3 223.2l.4 .2-.7 1.4-.3-.1zM165.1 225.6l.3 .2-.9 1.3-.3-.2zM162.3 228.9l1.2-1.1 .2 .2-1.1 1.1zM160.1 230.4l1.4-.8 .2 .2-1.4 .9zM157.7 231.5l1.5-.6 .1 .3-1.5 .7zM155 232.2l1.6-.3 .1 .3-1.6 .3zM152.5 232.3h1.5v.3l-1.6 .1zM149.8 232l1.6 .2v.4l-1.6-.3zM147.2 231.1l1.6 .6-.1 .3-1.6-.6zM144.9 229.8l1.4 .8-.2 .4-1.4-.9zM142.6 228.3l.2-.2 1.2 1.1-.2 .2zM140.8 226.2l.3-.2 1 1.3-.3 .2zM139.5 223.8l.3-.1 .7 1.4-.3 .1zM138.7 221.1l.3-.1 .4 1.6-.3 .1zM138.3 218.4h.4l.1 1.6h-.3zM138.5 215.8l.3 .1-.1 1.5h-.4zM139.2 213.1l.3 .1-.5 1.6-.3-.1zM140.3 210.6l.3 .2-.7 1.4-.3-.2zM141.9 208.4l.3 .2-1 1.3-.3-.2zM142.7 207.5l1.3-1.1 .2 .3-1.2 1.1zM144.9 205.8l1.4-.8 .1 .3-1.3 .8zM147.3 204.5l1.5-.6 .1 .4-1.5 .5zM150 203.6l1.5-.2 .1 .3-1.6 .3zM152.6 203.3l1.6 .1-.1 .3h-1.5zM155.3 203.5l1.6 .3-.1 .4-1.6-.4zM158 204.2l1.5 .6-.2 .3-1.4-.6zM160.5 205.4l1.3 .9-.2 .2-1.3-.8zM162.7 207l1.2 1.1-.3 .3-1.1-1.2zM164.3 209.2l.3-.2 .9 1.4-.3 .1zM165.8 211.5l.3-.2 .6 1.5-.3 .1zM166.8 214l.3-.1 .4 1.6-.4 .1zM167.3 216.7l.3-.1v3l-.4-.1z"/>
<path d="M83.1 252.6h.3l-.3 1.7-.4-.1zM82.4 255.2l.3 .2-.7 1.4-.3-.1zM81.2 257.6l.3 .2-.9 1.4-.3-.2zM79.6 259.8l.3 .2-1.2 1.2-.2-.2zM76.3 262.6l1.3-.9 .2 .3-1.3 .9zM73.9 263.8l1.5-.7 .1 .3-1.4 .7zM71.3 264.6l1.6-.4 .1 .3-1.6 .4zM68.7 264.8l1.5-.1 .1 .4-1.6 .1zM66.1 264.6l1.6 .2-.1 .3-1.5-.1zM63.5 263.9l1.5 .5v.4l-1.7-.5zM61 262.8l1.4 .7-.1 .3-1.4-.7zM58.8 261.2l1.3 1-.2 .3-1.3-1zM56.7 259.5l.2-.2 1.1 1.2-.2 .2zM55.2 257.2l.3-.2 .8 1.4-.3 .2zM54.1 254.7l.3-.1 .6 1.5-.3 .1zM53.5 252l.3-.1 .3 1.6-.3 .1zM53.3 249.3l.4 .1v1.5h-.3zM53.7 246.7h.3l-.2 1.6h-.4zM54.6 244l.3 .1-.6 1.6-.3-.1zM55.9 241.6l.3 .2-.9 1.4-.3-.2zM57.6 239.4l.3 .3-1.1 1.2-.3-.2zM58.4 238.6l1.3-1 .2 .3-1.2 1zM60.7 237l1.4-.8 .1 .4-1.4 .7zM63.1 235.8l1.6-.5 .1 .3-1.6 .5zM65.8 235.1l1.6-.2v.3l-1.5 .2zM68.5 234.8l1.5 .1v.3h-1.5zM71.1 235.1l1.6 .3-.1 .4-1.5-.4zM73.8 235.8l1.5 .6-.1 .4-1.5-.7zM76.3 237l1.3 .9-.2 .3-1.3-.9zM78.5 238.6l1.2 1.2-.3 .2-1.1-1.1zM80.2 240.8l.2-.2 1 1.4-.3 .2zM81.6 243.1l.3-.2 .7 1.5-.3 .1zM82.7 245.6l.3-.1 .4 1.6-.3 .1zM83.2 248.2h.4l.1 1.6h-.4zM83.3 250h.4l-.1 1.6-.4-.1z"/>
<path d="M119.1 252.6h.3l-.3 1.7-.4-.1zM118.4 255.2l.3 .2-.6 1.5-.3-.2zM117.3 257.7l.3 .1-.9 1.4-.3-.2zM115.7 259.9l.3 .2-1.1 1.2-.3-.3zM112.5 262.7l1.3-.9 .2 .3-1.3 .9zM110.2 264l1.4-.7 .1 .3-1.4 .7zM107.6 264.9l1.5-.5 .2 .4-1.7 .4zM104.9 265.3l1.6-.2v.4l-1.5 .1zM102.4 265.2l1.5 .1v.4l-1.6-.1zM99.7 264.7l1.6 .4-.1 .3-1.6-.3zM97.2 263.7l1.4 .7-.1 .3-1.5-.7zM94.9 262.3l1.3 .9-.1 .3-1.4-.9zM92.6 260.8l.3-.3 1.1 1.1-.2 .3zM90.9 258.6l.3-.2 .9 1.3-.2 .2zM89.6 256.2l.3-.1 .7 1.4-.3 .1zM88.7 253.5h.4l.4 1.5-.3 .1zM88.3 250.8h.4l.2 1.6h-.4zM88.4 248.2l.4 .1-.1 1.5h-.4zM89 245.5l.3 .1-.4 1.6-.3-.1zM90 242.9l.3 .2-.6 1.4-.3-.1zM91.4 240.6l.3 .2-.9 1.3-.3-.1zM93 238.8l.3-.3 .2 .3-1.1 1.2-.2-.3zM94.2 237.8l1.3-1 .2 .3-1.3 1zM96.5 236.3l1.4-.7 .1 .3-1.4 .7zM99 235.2l1.6-.5 .1 .3-1.6 .5zM101.7 234.5l1.6-.2v.4l-1.6 .1zM104.3 234.3l1.6 .1-.1 .4-1.5-.1zM107 234.6l1.6 .4-.1 .3-1.6-.3zM109.7 235.4l1.5 .7-.2 .3-1.4-.7zM112.1 236.6l1.4 .9-.2 .3-1.4-.9zM114.4 238.2l1.1 1.2-.2 .2-1.2-1.1zM116 240.5l.3-.3 .9 1.4-.3 .2zM117.5 242.7l.3-.2 .7 1.5-.3 .1zM118.5 245.2l.4-.1 .4 1.6-.3 .1zM119.2 247.8h.3l.2 1.6h-.4zM119.3 250h.4l-.1 1.6-.4-.1z"/>
<path d="M156.1 252.6h.4l-.4 1.7-.3-.1zM155.4 255.2l.4 .2-.7 1.5-.3-.2zM154.3 257.7l.3 .2-.8 1.3-.3-.2zM152.8 259.9l.3 .2-1.1 1.3-.3-.3zM149.7 262.9l1.2-1 .3 .3-1.3 1zM147.4 264.3l1.4-.8 .1 .3-1.4 .8zM144.8 265.2l1.6-.5 .1 .3-1.6 .6zM142.2 265.7l1.5-.2 .1 .3-1.6 .3zM139.6 265.8h1.5v.4l-1.5-.1zM137 265.4l1.6 .3-.1 .4-1.6-.3zM134.4 264.6l1.5 .5-.1 .4-1.6-.6zM132 263.4l1.4 .7-.2 .4-1.4-.8zM129.9 261.7l1.2 1-.2 .3-1.3-1zM127.7 259.9l.3-.2 1.1 1.2-.3 .3zM126.2 257.6l.3-.1 .9 1.3-.3 .2zM125.1 255.1l.4-.1 .6 1.5-.4 .1zM124.5 252.4l.3-.1 .4 1.6-.4 .1zM124.3 249.8h.4v1.5h-.3zM124.6 247.1l.3 .1-.2 1.5h-.3zM125.3 244.4l.4 .1-.5 1.6-.4-.1zM126.5 241.9l.3 .2-.7 1.4-.3-.2zM128.1 239.6l.2 .3-.9 1.3-.3-.2zM129.1 238.5l.9-.8 .3 .2-1.2 1.1-.3-.2zM130.9 237l1.4-.9 .2 .3-1.4 .9zM133.3 235.5l1.4-.6 .2 .3-1.5 .6zM135.8 234.5l1.6-.4 .1 .4-1.6 .3zM138.5 233.9l1.6-.1v.4l-1.5 .1zM141.2 233.8l1.5 .2v.3l-1.6-.1zM143.8 234.2l1.6 .4-.1 .3-1.5-.4zM146.5 235l1.5 .7-.2 .3-1.4-.7zM149 236.2l1.3 .9-.2 .3-1.3-.9zM151.2 237.9l1.2 1.1-.3 .2-1.1-1.1zM152.8 240.1l.3-.2 1 1.3-.3 .2zM154.3 242.3l.3-.1 .8 1.4-.4 .1zM155.4 244.8l.4-.1 .4 1.6h-.3zM156.1 247.4h.4l.1 1.6h-.3zM156.3 250h.4l-.1 1.6-.4-.1z"/>
</g>
<text font-size="5.5" x="54.6" y="14">Plug Puller — Measuring Stencil Sheet</text>
<g font-size="4.2">
<text x="9" y="147">P1</text>
<text x="66.7" y="147">P2</text>
<text x="129.7" y="147">P3</text>
</g>
<g font-size="3.4">
<text x="27.4" y="49.5">CALIBRATION</text>
<text x="30" y="54.5">50 × 50 mm</text>
<text x="19.9" y="141.5">W</text>
<text x="45.3" y="141.5">T</text>
<text x="78.4" y="141.5">W</text>
<text x="104.7" y="141.5">T</text>
<text x="141" y="141.5">W</text>
<text x="171" y="141.5">T</text>
</g>
<g font-size="3.4" fill="#444">
<text x="14" y="165.1">F1</text>
<text x="14" y="190.1">F1</text>
<text x="14" y="219.1">F2</text>
<text x="14" y="251.1">F2</text>
</g>
<g font-size="3">
<text x="72" y="32">1. Measure this square with a ruler.</text>
<text x="72" y="36.5">It must be exactly 50 × 50 mm — if not, your</text>
<text x="72" y="41">print was scaled: re-print at 100%.</text>
<text x="76" y="58.5">R1 — ruler (mm): plug length, widths, thicknesses, hand width</text>
<text x="14" y="86">2. Plug silhouettes (1:1) — hold your plug against W (wide side) and T (thin side); if it matches, pick that preset in Step 1.</text>
<text x="14" y="152">3. F1 / F2 — finger circles: smallest circle your middle finger passes through, minus 5 = finger width.</text>
</g>
<g font-size="2.8">
<text x="28.7" y="19.5">Print at 100% scale / “Actual size” — never “fit to page”. Check the calibration square before trusting anything on this sheet.</text>
<text x="45.9" y="165.1">15</text>
<text x="66.4" y="165.1">16</text>
<text x="87.9" y="165.1">17</text>
<text x="110.4" y="165.1">18</text>
<text x="133.9" y="165.1">19</text>
<text x="158.4" y="165.1">20</text>
<text x="46.4" y="190.1">21</text>
<text x="72.9" y="190.1">22</text>
<text x="100.4" y="190.1">23</text>
<text x="128.9" y="190.1">24</text>
<text x="158.4" y="190.1">25</text>
<text x="53.9" y="219.1">26</text>
<text x="85.4" y="219.1">27</text>
<text x="117.9" y="219.1">28</text>
<text x="151.4" y="219.1">29</text>
<text x="66.9" y="251.1">30</text>
<text x="102.4" y="251.1">31</text>
<text x="138.9" y="251.1">32</text>
</g>
<g font-size="2.8" fill="#444">
<text x="72" y="47.5">Card legend: docs/guides/starter-guide.md</text>
<text x="72" y="52">Works on A4 and US Letter paper.</text>
</g>
<g font-size="2.6">
<text x="75.3" y="73.5">0</text>
<text x="84.6" y="73.5">10</text>
<text x="94.6" y="73.5">20</text>
<text x="104.5" y="73.5">30</text>
<text x="114.5" y="73.5">40</text>
<text x="124.5" y="73.5">50</text>
<text x="134.5" y="73.5">60</text>
<text x="144.5" y="73.5">70</text>
<text x="154.5" y="73.5">80</text>
<text x="164.6" y="73.5">90</text>
<text x="173.8" y="73.5">100</text>
<text x="57.9" y="141.5">cord</text>
<text x="119.2" y="141.5">cord</text>
<text x="190.1" y="141.5">cord</text>
</g>
<g font-size="2.6" fill="#444">
<text x="17.5" y="147">Lamp 2-prong NEMA 1-15</text>
<text x="75.2" y="147">Standard 3-prong NEMA 5-15</text>
<text x="138.2" y="147">Heavy-duty cord NEMA 5-15</text>
</g>
<text font-size="2.4" fill="#444" x="44.1" y="274.5">openscad-plug-puller · measuring stencil sheet · scale 1:1 · prefer plastic? print stl/Measuring-Stencil/ · page 1 of 2</text>
</svg>
